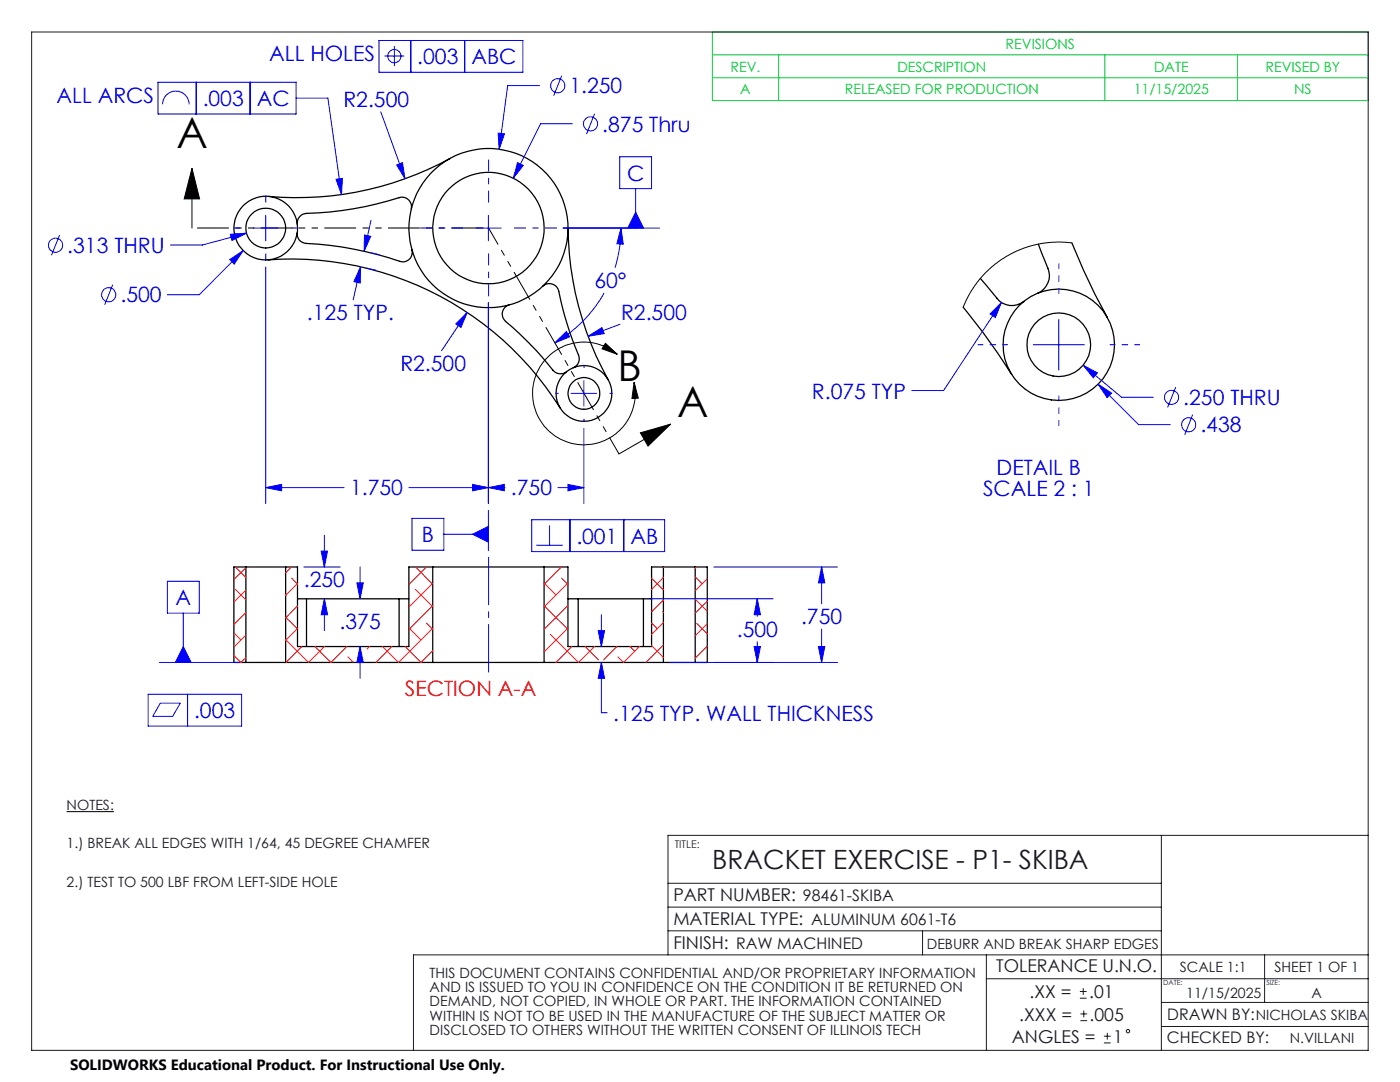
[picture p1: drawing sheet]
<svg xmlns="http://www.w3.org/2000/svg" width="279mm" height="216mm" viewBox="0 0 279 216" stroke-linecap="round" stroke-linejoin="round" font-family="sans-serif">
<g fill="none" stroke="#000" stroke-width=".25">
<path d="M89.9 31.6a63.9 63.9 0 0 1-36.3 7.6M53.5 51.9a63.5 63.5 0 0 1 58.3 29.6M59.3 46.4a1.83 1.83 0 0 0 1.8 2.2 70.8 70.8 0 0 1 19.1 3.6 1.87 1.87 0 0 0 2-2.4M82.1 41.7a1.91 1.91 0 0 0-2.4-2.3 69.8 69.8 0 0 1-18.9 3.3 1.91 1.91 0 0 0-1.5 2M108.3 57.1a1.9 1.9 0 0 1 3.2 1 70.9 70.9 0 0 0 4.1 13.1v.8a1.86 1.86 0 0 1-1.2 1.4M113.3 45.4a63.8 63.8 0 0 0 8.1 30.4M195.7 55.6l3.3 3.9a3.8 3.8 0 0 0 5.3 .6M207.2 48.7l1.9 4.8a3.9 3.9 0 0 1-2 5M213.9 48.5a129 129 0 0 0 7.1 14.9M101.6 60.8a1.93 1.93 0 0 0-.7 3.3 70.6 70.6 0 0 1 9.7 10.1 1.98 1.98 0 0 0 2.5 0M192.2 61.3a124.3 124.3 0 0 1 9.7 13.4M49.1 113.1h7.9"/>
<path d="M49.1 113.1h-2.4v19.1h2.4M49.1 113.1v19.1M57 113.1h2.4v15.9h22.2v-15.9h4.8M57 113.1v19.1M59.4 119.5h1.8M61.2 119.5h18.5M61.2 119.5v9.5M79.7 119.5h1.9M79.7 119.5v9.5M86.4 113.1h22.2M86.4 113.1v19.1M108.6 113.1h4.7v15.9h16.7v-15.9h2.4"/>
<path d="M108.6 113.1v19.1M113.3 119.5h2.1M115.4 119.5h13M115.4 119.5v9.5M128.4 119.5h1.6M128.4 119.5v9.5M132.4 113.1h6.3M132.4 113.1v19.1M138.7 113.1h2.4v19.1h-2.4M138.7 113.1v19.1M49.1 132.2h7.9M57 132.2h29.4"/>
<path d="M86.4 132.2h22.2M108.6 132.2h23.8M132.4 132.2h6.3"/>
<circle cx="53" cy="45.5" r="4"/>
<circle cx="53" cy="45.5" r="6.3"/>
<circle cx="97.5" cy="45.5" r="15.9"/>
<circle cx="97.5" cy="45.5" r="11.1"/>
<circle cx="116.5" cy="78.5" r="3.2"/>
<circle cx="116.5" cy="78.5" r="5.6"/>
<circle cx="211.3" cy="68.8" r="6.3"/>
<circle cx="211.3" cy="68.8" r="11.1"/>
</g>
<g fill="none" stroke="#f00" stroke-width=".2">
<path d="M47 113.1l2.1 2.1M47 117.6l2.1 2.1M49.1 113.3l-2.4 2.3M49.1 117.8l-2.4 2.3M57 118.6l.1 .1M58.2 113.1l-1.2 1.2M58.2 115.4l1.2 1.2M59.4 116.4l-2.4 2.4M82.9 117.6l3.5 3.5M82.9 113.1l3.4 3.4M85.1 113.1l-3.5 3.5M86.4 116.4l-4.8 4.7"/>
<path d="M108.6 116.4l2.3 2.3M112 113.1l-3.4 3.5M112.1 115.4l1.2 1.2M113.3 116.3l-4.7 4.8M130 115.4l2.4 2.3M132.3 113.1l.1 .1M132.4 115.2l-2.4 2.4M132.4 119.7l-2.4 2.4M138.7 119.6l2.4 2.4M138.7 115.1l1.5 1.4M139 113.1l-.3 .3M141.1 115.5l-2.4 2.4"/>
<path d="M141.1 120l-2.4 2.3M46.7 130.8l1.4 1.4 1-1M46.7 126.3l1.4 1.4M49.1 122.2l-2.4 2.4M49.1 126.7l-2.4 2.4M57 127.6l4.6 4.6 3.1-3.2M57 123.2l2.3 2.2M59.4 120.9l-2.4 2.4M59.4 125.4l-2.4 2.4M60.3 129l-3.2 3.2M62.9 129l3.1 3.2 3.2-3.2M69.4 131.1l1.1 1.1"/>
<path d="M73.7 129l-.4 .5M78.2 129l-3.2 3.2M80.9 129l3.1 3.2 2.4-2.4M81.6 125.3l2.4 2.4M81.6 120.8l.2 .2M85.1 124.4l1.3 1.2M86.4 120.9l-4.8 4.7M86.4 125.3l-6.9 6.9-3.2-3.2M108.6 129.8l.1 .2M108.6 120.9l4.6 4.5M109.8 126.6l5.7 5.6 3.1-3.2M113.3 120.8l-4.7 4.8"/>
<path d="M113.3 125.3l-4.7 4.8M114.1 129l-3.2 3.2M116.8 129l2.7 2.7M123.1 129l-2.7 2.7M125.7 129l1 1M127.6 129l-3.2 3.2-1.1-1.1M130 128.8l2.4 2.4M130 124.3l1.2 1.1M132.3 122.1l.1 .1M132.4 124.2l-2.4 2.4M132.4 128.7l-3.5 3.5M139 124.4l2.1 2.1"/>
<path d="M141.1 124.5l-2.4 2.4M141.1 128.9l-2.4 2.4"/>
</g>
<path d="M38.3 33.6l1.5 6.1h-3zM38.3 33.6v11.9M213.9 48.5l-3.2-.2-3.7 .5-2.7 .7-3.4 1.6-2.9 2.1-2.3 2.3-1.9 2.6-1.6 3.2M120.8 68.5l2.4 2.2-3-1.1zM123.2 70.7a10.2 10.2 0 0 0-16.1 3.8 10.2 10.2 0 0 0 8.5 14.2 10.2 10.2 0 0 0 10.9-12.4M126.5 76.3l.9 3.1-1.3 .1zM127.8 86.4l6-1.8-4.5 4.4zM133.8 84.6l-10.3 6M13.3 162h9.4" fill="none" stroke="#000" stroke-width=".2"/>
<g fill="none" stroke="#00f" stroke-width=".2">
<path d="M31.5 16.4h27.6v6.4h-27.6zM39.2 16.4v6.4M49.9 16.4v6.4M59.1 19.6h6.3l2.8 19.2M75.6 8.1h28.8v6.3h-28.8zM76.7 11.2h4M78.7 9.2v4M82 8.1v6.3M92.7 8.1v6.3M107.7 17.1h-6.4l-1.7 12.7M112.1 15.1l-1.6 4M32.5 20.8a2.65 2.65 0 0 1 2.6-2.6 2.65 2.65 0 0 1 2.6 2.6"/>
<path d="M67.1 35.8l1.2-.2-.1 3.2zM76 22.3l4.8 13.4M79.2 32.9l1.1-.4 .5 3.2zM99.4 26.6l1.3 .1-1.1 3.1zM103.3 32.5l1.1 .5-2 2.6zM114.2 24.7h-6.3l-5.5 10.9M118.7 22.7l-1.6 4M123.7 31.3h6.3v6.3h-6.3zM126.9 37.6v7.9M11.9 46.9l-1.6 4M22.5 56.8l-1.6 4M45.9 51.8l2.6-1.8-1.8 2.7z"/>
<path d="M46 46.7l3.2-.2-2.9 1.5zM48.5 50l-8.7 8.8h-6.4M49.2 46.5l-8.8 2.4h-6.4M50.5 45.5h5.1M53 43v5M53 53.3v47.2M72 53.2l-.1 3.3-1.3-.3zM72 53.2l-1.5 6.6M72.7 46.9l1.3 .3-1.3 2.9zM73.2 53.5l1.9 .4M73.9 50.4l1.8 .4M74 44l-1.3 6.1"/>
<path d="M94.9 45.5h5.1M97.5 43v5M112.4 45.5h19.2M120.5 58.5a26.3 26.3 0 0 1-9.8 9.9M123.9 45.5l.5 3.2-1.3-.1zM123.9 45.5a26.9 26.9 0 0 1-1.2 7.9M126.9 42.3l1.5 3.2h-3.1zM93.2 62.3l-1.2 3-1.1-.7zM93.2 62.3l-5.1 7.7M97.5 60.4v40.1M110.7 68.4l2.3-2.3 .7 1.1zM114 78.5h5.1"/>
<path d="M116.5 76v5M117.4 67.1l2.7-1.7 .5 1.2zM123.8 64.7l-6.4 2.4M199.8 60.4l-1.2 3-1-.7zM199.8 60.4l-11.5 17.5h-6.3M206.2 68.8h10.2M211.3 63.7v10.2M216.2 72.9l2.8 1.5-.8 1zM216.2 72.9l7.6 6.4h6.4M219.1 76.7l2.8 1.8-1 .8zM219.1 76.7l8.1 8h6.4M234.6 77.3l-1.6 4"/>
<path d="M53 97.3l3.2-.6v1.2zM53 97.3h15.7M81.6 97.3h19.2M94.3 96.7l3.2 .6-3.2 .6zM97.5 97.3l3.1-.6v1.2zM111.3 97.3h5.2M113.3 96.7l3.2 .6-3.2 .6zM116.5 85.5v15M238 82.7l-1.6 4.1M33.4 116h6.4v6.3h-6.4zM60.6 113.1h7.3M64.1 110h1.3l-.7 3.1z"/>
<path d="M64.7 119.5l.7 3.2h-1.3zM64.7 106.8v6.3M64.7 119.5v6.3M71.2 116.3h1.3l-.6 3.2zM71.9 113.1v6.4M82.2 103.4h6.4v6.4h-6.4zM88.6 106.6h8.9M94.3 106.6l3.2-1.6v3.2zM97.5 101.8v8.1M106.1 103.7h26.5v6.4h-26.5zM107 108.8h5.3M109.7 104.8v4"/>
<path d="M113.7 103.7v6.4M124.5 103.7v6.4M129.7 119.5h24.6M142.4 113.1h24.7M151.1 119.5l.7 3.2h-1.3zM151.1 119.5v3.5M164 113.1l.6 3.2h-1.3zM164 113.1v7.4M29.6 138.5h18.6v6.4h-18.6zM31.8 132.2h16M36.6 129l1.6 3.2h-3.2zM36.6 122.3v9.9"/>
<path d="M37.4 138.5v6.4M71.9 129l.6 3.2h-1.3zM71.9 129v6.4M119.4 125.8h1.2l-.6 3.2zM120 132.2l.6 3.2h-1.2zM120 132.2v10h1.2M120 122.7v6.3M133.7 132.2h33.4M150.5 129h1.3l-.7 3.2zM151.1 128.1v4.1M163.3 129h1.3l-.6 3.2zM164 125.5v6.7"/>
<path d="M32 140.3h4l-1.5 2.6h-4z"/>
<circle cx="78.7" cy="11.2" r="1.32"/>
<circle cx="111.3" cy="17.1" r="1.41"/>
<circle cx="117.9" cy="24.7" r="1.41"/>
<circle cx="11.1" cy="48.9" r="1.4"/>
<circle cx="21.7" cy="58.8" r="1.41"/>
<circle cx="233.8" cy="79.3" r="1.41"/>
<circle cx="237.2" cy="84.8" r="1.41"/>
</g>
<g fill="none" stroke="#191924" stroke-width=".2">
<path d="M6.3 6.4h266.7v203.2h-266.7zM133.3 176.2h98.5M231.8 166.7v42.9M273 166.7h-139.7v23.8M133.3 185.7h98.5M133.3 181h98.5M184.1 185.7v4.8M196.8 190.5v19.1M196.8 195.3h76.2M215.5 199.2h1.4M215.5 197.8h1.4M216.2 197.2v1.3"/>
<path d="M252.4 190.5v9.5M273 190.5h-190.5v19.1M215.6 203.7h1.4M215.6 202.3h1.4M216.3 201.6v1.4M220.3 208.1h1.4M220.3 206.8h1.4M221 206.1v1.3M231.8 200h41.2M231.8 204.8h41.2"/>
<circle cx="225.1" cy="205.8" r=".34"/>
</g>
<path d="M97.5 45.5h-59.2" fill="none" stroke="#000" stroke-width=".2" stroke-dasharray="6.3 1.3 1.3 1.3 1.3 1.3" stroke-dashoffset="-1" stroke-linecap="butt"/>
<path d="M97.5 45.5l26 45.1" fill="none" stroke="#000" stroke-width=".2" stroke-dasharray="6.3 1.3 1.3 1.3 1.3 1.3" stroke-dashoffset="2.5" stroke-linecap="butt"/>
<path d="M97.5 111.1v23.1" fill="none" stroke="#00f" stroke-width=".2" stroke-dasharray="15.2 1.3 1.3 1.3" stroke-dashoffset="5.6" stroke-linecap="butt"/>
<path d="M211.3 58.6v-6M201.2 68.8h-6.1M211.3 78.9v6.1M221.5 68.8h6" fill="none" stroke="#00f" stroke-width=".2" stroke-dasharray="15.2 1.3 1.3 1.3" stroke-dashoffset="14.1" stroke-linecap="butt"/>
<path d="M48 45.5h-1.5M53.1 40.4v-1.4M53.1 50.6v1.4M58.1 45.5h1.5M111.5 78.5h-.7M116.6 73.4v-.6M121.6 78.5h.7M116.6 83.6v.6" fill="none" stroke="#00f" stroke-width=".2" stroke-dasharray="15.2 1.3 1.3 1.3" stroke-linecap="butt"/>
<path d="M92.4 45.5h-8.5M97.5 40.4v-8.6M97.5 50.6v8.5M102.6 45.5h8.6" fill="none" stroke="#00f" stroke-width=".2" stroke-dasharray="15.2 1.3 1.3 1.3" stroke-dashoffset="12.9" stroke-linecap="butt"/>
<path d="M142.2 6.4h130.8v13.7h-130.8zM142.2 10.9h130.8M142.2 15.5h130.8M155.4 10.9v9.2M220.5 10.9v9.2M247 10.9v9.2" fill="none" stroke="#0c3" stroke-width=".2"/>
<g fill="#000">
<path d="M38.3 33.6l1.5 6.1h-3zM127.8 86.4l6-1.8-4.5 4.4z"/>
<path d="M120.8 68.5l2.4 2.2-3-1.1zM126.5 76.3l.9 3.1-1.3 .1z"/>
</g>
<g fill="#00f">
<path d="M67.1 35.8l1.2-.2-.1 3.2zM126.9 42.3l1.5 3.2h-3.1zM79.2 32.9l1.1-.4 .5 3.2zM93.2 62.3l-1.2 3-1.1-.7zM117.4 67.1l2.7-1.7 .5 1.2zM36.6 129l1.6 3.2h-3.2zM94.3 106.6l3.2 1.6v-3.2z"/>
<path d="M72 53.2l-.1 3.3-1.3-.3zM72.7 46.9l1.3 .3-1.3 2.9zM46 46.7l.3 1.3 2.9-1.5zM45.9 51.8l.8 .9 1.8-2.7zM99.4 26.6l.2 3.2 1.1-3.1zM103.3 32.5l-.9 3.1 2-2.6zM53 97.3l3.2-.6v1.2zM94.3 96.7l3.2 .6-3.2 .6zM97.5 97.3l3.1-.6v1.2zM113.3 96.7l3.2 .6-3.2 .6zM163.3 129h1.3l-.6 3.2zM164 113.1l.6 3.2h-1.3zM151.1 119.5l.7 3.2h-1.3zM150.5 129h1.3l-.7 3.2zM120 132.2l.6 3.2h-1.2zM119.4 125.8h1.2l-.6 3.2zM71.9 129l.6 3.2h-1.3zM71.2 116.3h1.3l-.6 3.2zM64.7 119.5l.7 3.2h-1.3zM64.1 110h1.3l-.7 3.1zM219.1 76.7l1.8 2.6 1-.8zM216.2 72.9l2 2.5 .8-1zM199.8 60.4l-2.2 2.3 1 .7z"/>
<path d="M110.7 68.4l2.3-2.3 .7 1.1zM123.9 45.5l.5 3.2-1.3-.1z"/>
</g>
<g font-size="8.5">
<text x="35.2" y="29.6">A</text>
<text x="123.2" y="76.1">B</text>
<text x="135.2" y="83.2">A</text>
</g>
<text font-size="5.3" fill="#191924" x="142.2" y="173.4">BRACKET EXERCISE - P1- SKIBA</text>
<g font-size="4.2" fill="#00f">
<text x="53.7" y="12.2">ALL HOLES</text>
<text x="83.3" y="12.9">.003</text>
<text x="94.1" y="12.9">ABC</text>
<text x="11.3" y="20.5">ALL ARCS</text>
<text x="40.5" y="21.2">.003</text>
<text x="51.2" y="21.2">AC</text>
<text x="68.5" y="21.4">R2.500</text>
<text x="113.7" y="18.6">1.250</text>
<text x="120.2" y="26.2">.875 Thru</text>
<text x="125.2" y="36.1">C</text>
<text x="13.4" y="50.5">.313 THRU</text>
<text x="118.6" y="57.5">60°</text>
<text x="24" y="60.4">.500</text>
<text x="61.2" y="63.9">.125 TYP.</text>
<text x="124" y="63.8">R2.500</text>
<text x="79.9" y="74.1">R2.500</text>
<text x="162" y="79.5">R.075 TYP</text>
<text x="236.2" y="80.8">.250 THRU</text>
<text x="239.6" y="86.3">.438</text>
<text x="198.9" y="94.9">DETAIL B</text>
<text x="69.9" y="98.9">1.750</text>
<text x="102" y="98.9">.750</text>
<text x="196.2" y="99">SCALE 2 : 1</text>
<text x="84.2" y="108.2">B</text>
<text x="115" y="108.5">.001</text>
<text x="125.8" y="108.5">AB</text>
<text x="60.6" y="117.1">.250</text>
<text x="35.1" y="120.8">A</text>
<text x="67.8" y="125.5">.375</text>
<text x="159.9" y="124.6">.750</text>
<text x="147.1" y="127.1">.500</text>
<text x="38.7" y="143.3">.003</text>
<text x="122.4" y="143.8">.125 TYP. WALL THICKNESS</text>
</g>
<text font-size="4.2" fill="#f00" x="80.8" y="138.9">SECTION A-A</text>
<g font-size="3.5" fill="#191924">
<text x="134.4" y="179.9">PART NUMBER: 98461-SKIBA</text>
<text x="134.4" y="184.6">MATERIAL TYPE: ALUMINUM 6061-T6</text>
<text x="134.4" y="189.3">FINISH: RAW MACHINED</text>
<text x="198.8" y="194">TOLERANCE U.N.O.</text>
<text x="203.4" y="203.6">.XXX =</text>
<text x="205.5" y="199.2">.XX =</text>
<text x="217.4" y="199.2">.01</text>
<text x="217.4" y="203.6">.005</text>
<text x="201.9" y="208.1">ANGLES =</text>
<text x="222.1" y="208.1">1</text>
</g>
<g font-size="3.2" fill="#191924">
<text x="232.9" y="203.5">DRAWN BY:</text>
<text x="232.9" y="208.1">CHECKED BY:</text>
</g>
<text font-size="3" x="14" y="213.5">SOLIDWORKS Educational Product. For Instructional Use Only.</text>
<g font-size="2.8" fill="#0c3">
<text x="200.7" y="9.7">REVISIONS</text>
<text x="145.8" y="14.3">REV.</text>
<text x="179.1" y="14.3">DESCRIPTION</text>
<text x="230.3" y="14.3">DATE</text>
<text x="252.6" y="14.3">REVISED BY</text>
<text x="147.7" y="18.8">A</text>
<text x="168.6" y="18.8">RELEASED FOR PRODUCTION</text>
<text x="226.3" y="18.8">11/15/2025</text>
<text x="258.3" y="18.8">NS</text>
</g>
<g font-size="2.8" fill="#191924">
<text x="13.3" y="161.6">NOTES:</text>
<text x="13.3" y="169.3">1.) BREAK ALL EDGES WITH 1/64, 45 DEGREE CHAMFER</text>
<text x="13.3" y="176.9">2.) TEST TO 500 LBF FROM LEFT-SIDE HOLE</text>
<text x="185" y="189.3">DEBURR AND BREAK SHARP EDGES</text>
<text x="85.7" y="195.2">THIS DOCUMENT CONTAINS CONFIDENTIAL AND/OR PROPRIETARY INFORMATION</text>
<text x="85.7" y="198">AND IS ISSUED TO YOU IN CONFIDENCE ON THE CONDITION IT BE RETURNED ON</text>
<text x="235.5" y="193.9">SCALE 1:1</text>
<text x="254.4" y="193.9">SHEET 1 OF 1</text>
<text x="85.7" y="200.8">DEMAND, NOT COPIED, IN WHOLE OR PART. THE INFORMATION CONTAINED</text>
<text x="85.7" y="203.6">WITHIN IS NOT TO BE USED IN THE MANUFACTURE OF THE SUBJECT MATTER OR</text>
<text x="236.8" y="199.1">11/15/2025</text>
<text x="250.6" y="203.5">NICHOLAS SKIBA</text>
<text x="261.8" y="199.1">A</text>
<text x="85.7" y="206.5">DISCLOSED TO OTHERS WITHOUT THE WRITTEN CONSENT OF ILLINOIS TECH</text>
<text x="257.4" y="208.1">N.VILLANI</text>
</g>
<text font-size="2.1" fill="#191924" x="134.6" y="169.3">TITLE:</text>
<g font-size="1.4" fill="#191924">
<text x="232.1" y="196.6">DATE:</text>
<text x="252.7" y="196.6">SIZE:</text>
</g>
</svg>
